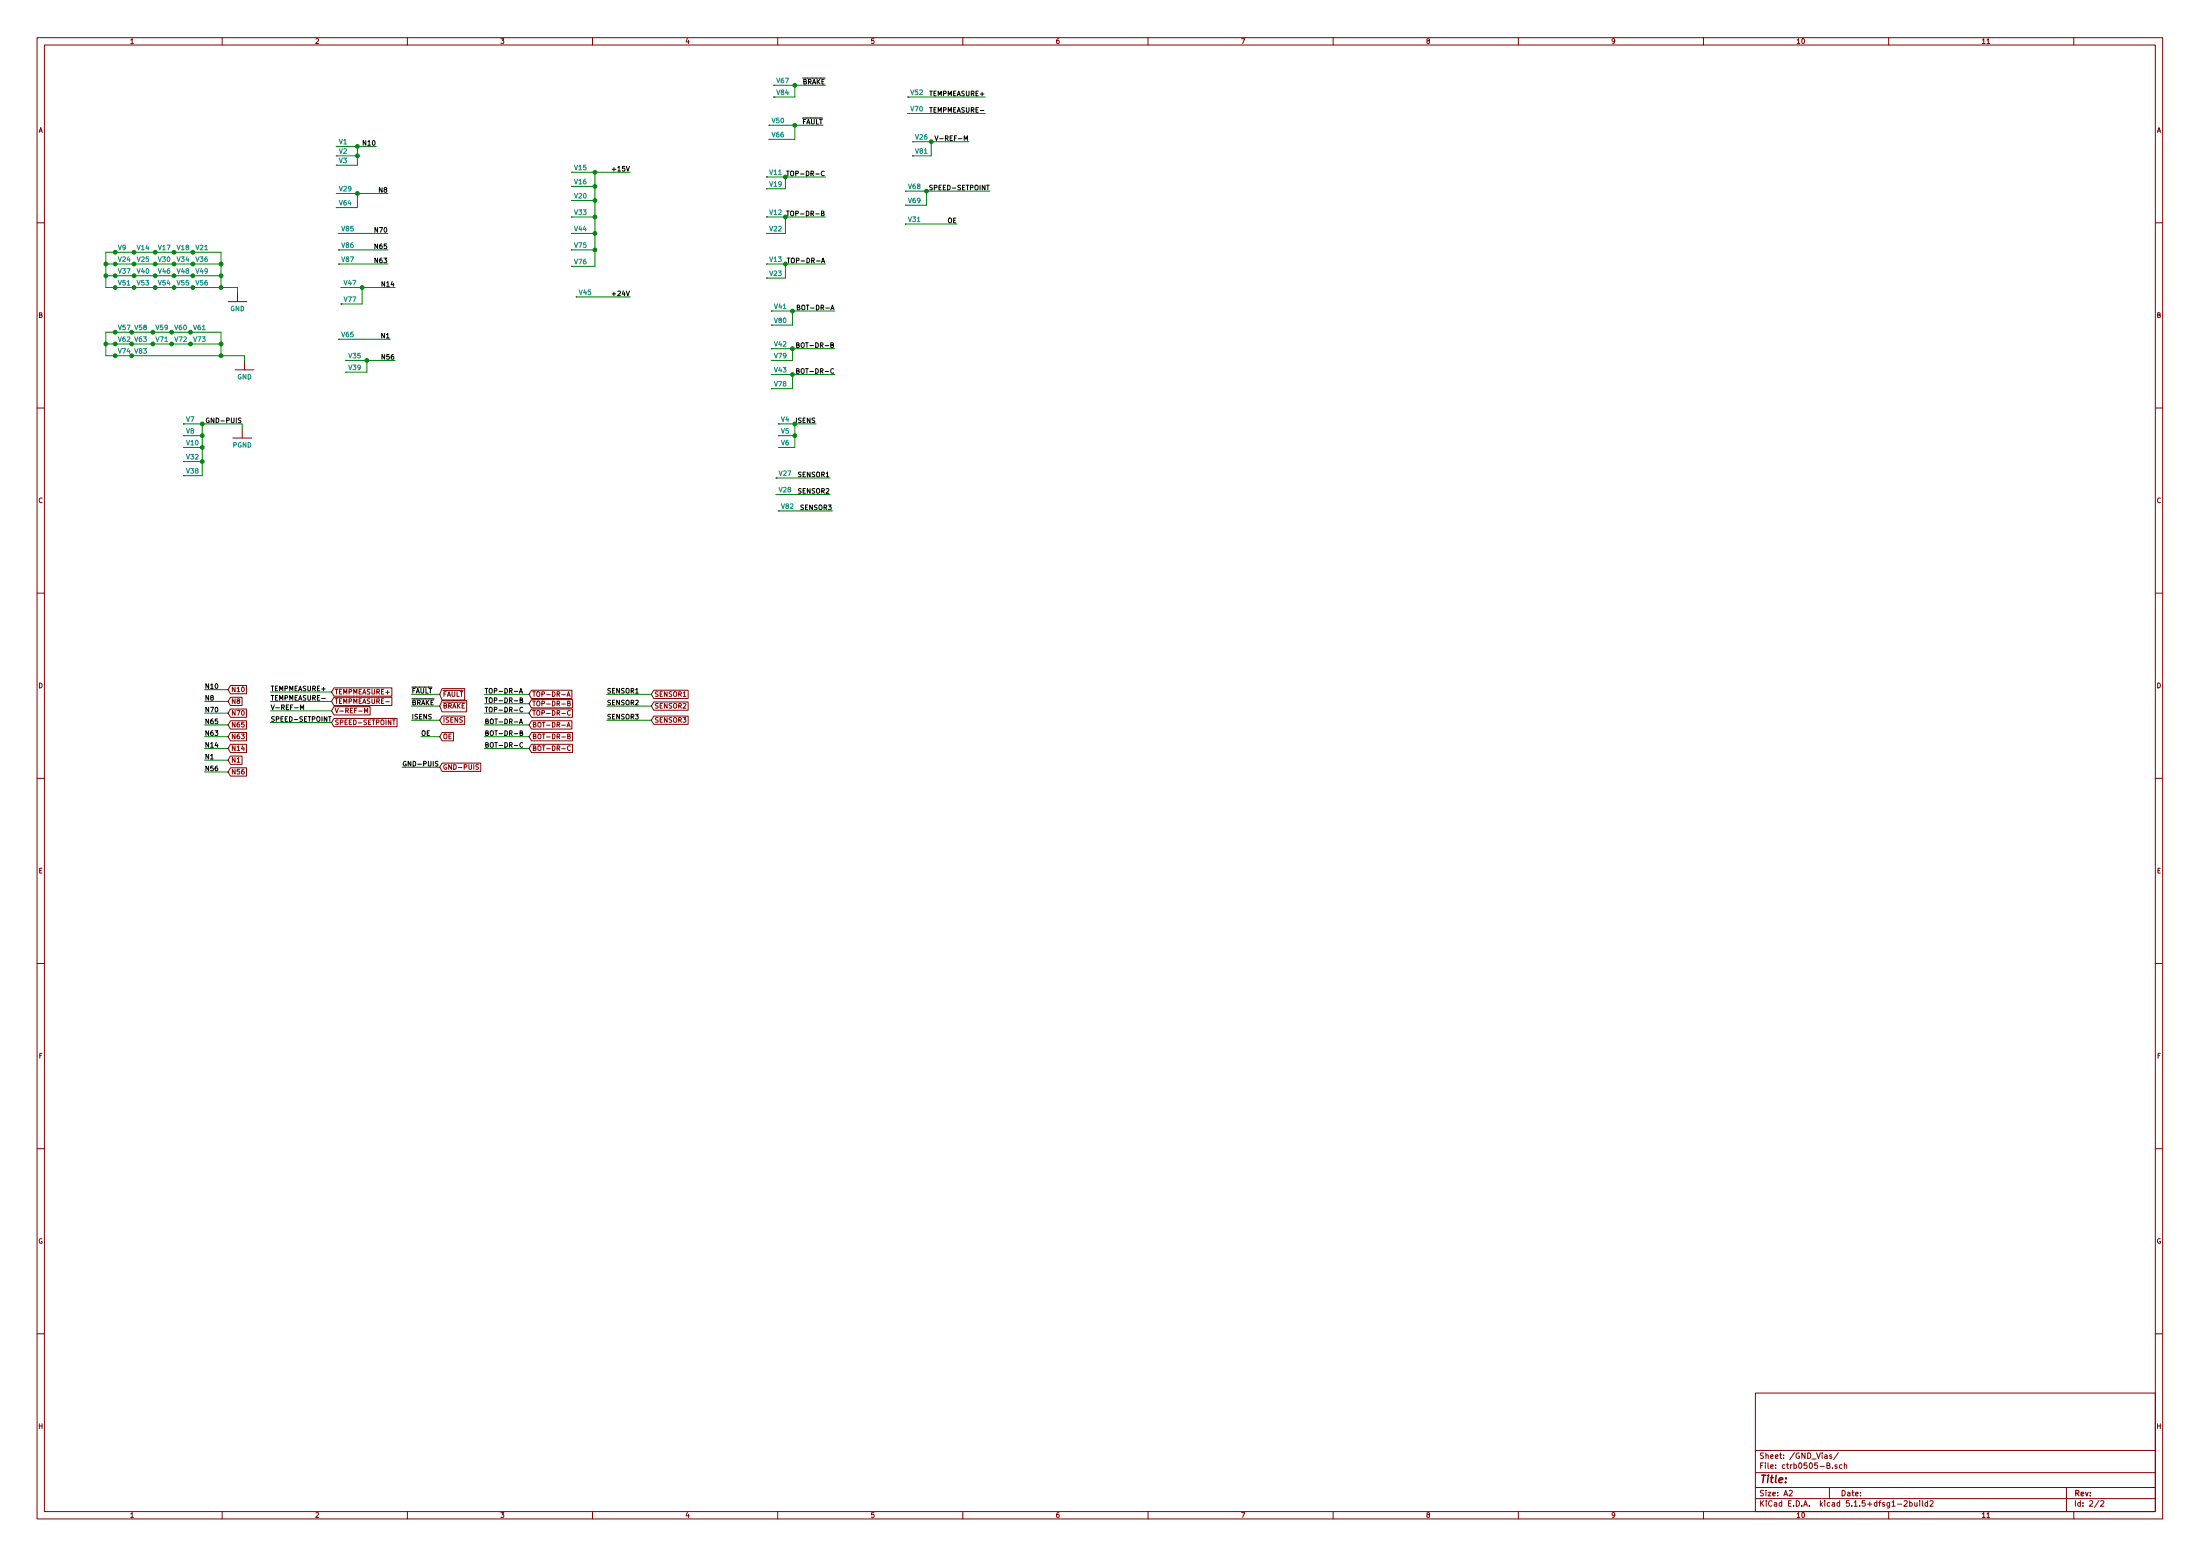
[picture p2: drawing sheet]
<svg xmlns="http://www.w3.org/2000/svg" width="594mm" height="420mm" viewBox="0 0 594 420" stroke-linecap="round" stroke-linejoin="round" font-family="sans-serif">
<g fill="none" stroke="#840000" stroke-width=".27">
<path d="M10 10.2h574v400h-574zM12 12.2h570v396h-570zM60 10.2v2M110 10.2v2M160 10.2v2M210 10.2v2M260 10.2v2M310 10.2v2M360 10.2v2M410 10.2v2M460 10.2v2M510 10.2v2"/>
<path d="M536.5 11.8h.8M560 10.2v2M90.8 39.5h.1M207.6 33.8h.1M207.6 37.6h.1M208.9 26.2h.1M208.9 23h.1M245.1 26.2h.1M245.1 30.6h.1M246.4 38.3h.1M90.8 52.2h.1M90.8 56h.1"/>
<path d="M90.8 44.6h.1M90.8 42.1h.1M154.3 54.1h.1M154.3 50.3h.1M154.3 46.5h.1M154.3 58.6h.1M207 51h.1M207 58.6h.1M207 47.8h.1M244.5 51.6h.1M244.5 55.4h.1M246.4 42.1h.1"/>
<path d="M10 60.2h2M31.1 77.6h.1M31.1 74.5h.1M31.1 68.1h.1M31.1 71.3h.1M36.2 74.5h.1M36.2 71.3h.1M36.2 77.6h.1M36.2 68.1h.1M41.9 77.6h.1M41.9 71.3h.1M41.9 68.1h.1"/>
<path d="M41.9 74.5h.1M47 77.6h.1M47 68.1h.1M47 74.5h.1M47 71.3h.1M52.1 74.5h.1M52.1 77.6h.1M52.1 68.1h.1M52.1 71.3h.1M64.1 78.9v2.5M91.4 71.3h.1M91.4 67.5h.1"/>
<path d="M91.4 63h.1M92.1 77.6h.1M154.3 71.9h.1M154.3 67.5h.1M154.3 63h.1M207 71.3h.1M207 75.1h.1M207 63h.1M244.5 60.5h.1M582 60.2h2M31.1 96.1h.1M31.1 92.9h.1"/>
<path d="M31.1 89.7h.1M41.3 92.9h.1M41.3 89.7h.1M46.4 92.9h.1M46.4 89.7h.1M51.4 92.9h.1M51.4 89.7h.1M61.6 81.4h5.1M63.5 99.9h5.1M66 97.3v2.6M91.4 91.6h.1M92.1 82.1h.1"/>
<path d="M93.3 97.3h.1M155.6 80.2h.1M208.3 87.8h.1M208.3 97.3h.1M208.3 94.1h.1M208.3 84h.1M10 110.2h2M49.5 117.6h.1M49.5 114.5h.1M62.9 118.3h5M65.4 115.7v2.6M93.3 100.5h.1"/>
<path d="M208.3 104.9h.1M208.3 101.1h.1M210.2 117.6h.1M210.2 114.5h.1M582 110.2h2M49.5 128.4h.1M49.5 124.6h.1M49.5 120.8h.1M209.5 133.5h.1M209.5 129.1h.1M210.2 138h.1M210.2 120.8h.1"/>
<path d="M10 160.2h2M582 160.2h2M62.2 194.6h4.4v2.3h-4.4l-.6-1.2zM62.2 188.3h3.2v2.2h-3.2l-.6-1.1zM62.2 185.1h4.4v2.2h-4.4l-.6-1.1zM62.2 197.8h4.4v2.2h-4.4l-.6-1.1zM62.2 191.5h4.4v2.2h-4.4l-.6-1.1zM90.2 188.3h15.6v2.2h-15.6l-.7-1.1zM90.2 185.7h15.6v2.3h-15.6l-.7-1.1zM90.2 194h17v2.2h-17l-.7-1.1zM90.2 190.8h9.7v2.3h-9.7l-.7-1.2zM98.4 192.5v-1.3l.5 .9 .4-.9v1.3"/>
<path d="M104.2 189.5h.9M106 194.4h.7M106.3 194.4v1.3M119.4 193.4h6.1v2.2h-6.1l-.7-1.1zM119.4 189.1h6.6v3.1h-6.6l-.7-1.5zM119.4 197.8h3.1v2.2h-3.1l-.7-1.1zM119.4 185.9h6.1v3.1h-6.1l-.7-1.5zM143.5 197.8h11.1v2.2h-11.1l-.6-1.1zM143.5 186.4h10.9v2.2h-10.9l-.6-1.1zM143.5 188.9h11.1v2.3h-11.1l-.6-1.2zM143.5 194.6h10.9v2.3h-10.9l-.6-1.2zM143.5 191.5h11.1v2.2h-11.1l-.6-1.1z"/>
<path d="M153.1 188.1l.4-1.3 .4 1.3M153.1 196.3l.4-1.3 .4 1.3M153.2 187.7h.6M153.2 196h.6M153.3 198.8h.5l.1-.5-.6-.1v1.3h.5l.2-.4-.3-.3M153.3 189.9h.5l.1-.4-.6-.2v1.3h.5l.2-.4-.3-.3M154 192a.56 .56 0 0 0-.8 .5 .56 .56 0 0 0 .8 .5M176.5 186.4h9.3v2.2h-9.3l-.6-1.1zM176.5 189.6h9.3v2.2h-9.3l-.6-1.1zM176.5 193.4h9.3v2.2h-9.3l-.6-1.1zM10 210.2h2M62.2 201h4.4v2.2h-4.4l-.6-1.1z"/>
<path d="M62.2 204.2h3.2v2.2h-3.2l-.6-1.1zM62.2 207.3h4.4v2.3h-4.4l-.6-1.2zM119.4 206.1h10.4v2.2h-10.4l-.7-1.1zM129.2 206.5h-.6l-.1 .5a.5 .5 0 0 1 .5 .2 .5 .5 0 0 1 .1 .5h-.6M143.5 201h11.1v2.2h-11.1l-.6-1.1zM154 201.5a.56 .56 0 0 0-.8 .5 .56 .56 0 0 0 .8 .5M582 210.2h2M10 260.2h2M582 260.2h2M10 310.2h2M582 310.2h2M10 360.2h2"/>
<path d="M474 376.2h108v32h-108zM582 360.2h2M474 397.7h108M474 391.7h108M492.8 392.9h.5l.1 .9M493.3 395.7l.8-.1v-.4l-.8-.2v1.5h.6l.3-.5-.4-.3M493.4 393.2l-.7 .3 .2 .3 .5-.1M494.6 392.9l-.3-.1-.2 .2v.3l.5 .1v.3h-.5M494.8 396.4v.1M496.1 395.6l-.4-.1-.2 .2 .1 .3 .5 .1v.3h-.6M496.4 392.2l-1.3 2M497.4 395.6l-.4-.1-.3 .3 .1 .6h.6"/>
<path d="M498 395.6h.6l.1 .9M498 395v1.5M60 408.2v2M110 408.2v2M160 408.2v2M210 408.2v2M260 408.2v2M310 408.2v2M360 408.2v2M410 408.2v2M460 408.2v2M474 404.7h108"/>
<path d="M474 401.7h108M483.1 402.6l.6-.2 .3 .5-.9 1h.9M494 401.7v3M510 408.2v2M512.4 406.2h1.1M514.2 405.4l.6-.2 .2 .5-.9 1h.9M515.7 405.8l.4-.1 .3 .3-.1 .6h-.6M515.7 405.2v1.5M517 405.7l.1 .9h.6M517.7 405.7v1M518.4 405.2v.2M518.4 405.7v1"/>
<path d="M519.1 405.2v1.3l.2 .2M520.5 405.8l-.4-.1-.3 .3 .1 .6h.6M520.5 405.2v1.5M521.2 405.4l.5-.2 .3 .5-.9 1h.9M536.5 409.7h.8M558 401.7v6.5M560 408.2v2M566.8 405.1l-1.2 2M567.3 405.4l.5-.2 .3 .5-.9 1h.9"/>
</g>
<g fill="none" stroke="#008400" stroke-width=".27">
<path d="M90.8 39.5h10.8M96.5 39.5v5.1h-5.7M207.6 33.8h14.6M208.9 23h14M214.6 33.8v3.8h-7M214.6 23v3.2h-5.7M245.1 30.6h21M245.1 26.2h21M246.4 38.3h15.2M251.5 38.3v3.8h-5.1M90.8 42.1h5.7M90.8 52.2h14"/>
<path d="M96.5 52.2v3.8h-5.7M154.3 58.6h6.4M154.3 46.5h15.9M154.3 50.3h6.4M154.3 54.1h6.4M160.7 46.5v25.4h-6.4M207 47.8h15.9M207 58.6h15.9M212.1 58.6v4.4h-5.1M212.1 47.8v3.2h-5.1M244.5 51.6h22.8M250.2 51.6v3.8h-5.7"/>
<path d="M28.6 74.5h31.1M28.6 71.3h31.1M59.7 77.6v-9.5h-31.1v9.5h35.5v1.3M91.4 67.5h13.4M91.4 63h13.4M91.4 71.3h13.4M92.1 77.6h14.6M97.8 77.6v4.5h-5.7M154.3 67.5h6.4M154.3 63h6.4M207 71.3h15.9M212.1 71.3v3.8h-5.1"/>
<path d="M244.5 60.5h13.9M28.6 92.9h31.1M59.7 96.1v-6.4h-31.1v6.4h37.4v1.2M91.4 91.6h14M93.3 97.3h13.4M99.1 97.3v3.2h-5.8M155.6 80.2h14.6M208.3 94.1h17.1M208.3 84h17.1M214 84v3.8h-5.7M214 94.1v3.2h-5.7M49.5 114.5h15.9v1.2"/>
<path d="M49.5 117.6h5.1M54.6 114.5v13.9h-5.1M208.3 101.1h17.1M210.2 114.5h10.1M210.2 117.6h4.4M214 101.1v3.8h-5.7M214.6 114.5v6.3h-4.4M49.5 120.8h5.1M49.5 124.6h5.1M209.5 133.5h14.7M209.5 129.1h14.7M210.2 138h14.6"/>
<path d="M55.2 198.9h6.4M55.2 195.7h6.4M55.2 192.6h6.4M55.2 189.4h6.4M55.2 186.2h6.4M73 186.9h16.5M73 189.4h16.5M73 195.1h16.5M73 191.9h16.5M111.1 187.5h7.6M111.1 194.5h7.6M111.1 190.7h7.6"/>
<path d="M113.7 198.9h5M130.8 187.5h12.1M130.8 198.9h12.1M130.8 195.7h12.1M130.8 192.6h12.1M130.8 190h12.1M163.8 187.5h12.1M163.8 194.5h12.1M163.8 190.7h12.1M55.2 202.1h6.4M55.2 208.4h6.4M55.2 205.3h6.4"/>
<path d="M108.6 207.2h10.1M130.8 202.1h12.1"/>
</g>
<g fill="none" stroke="#000" stroke-width=".27">
<path d="M251 29h.8M252.5 36.7l.4 1.2 .4-1.2M165.3 45.7h1M212.4 57h.7M212.4 46.2h.7M212.8 46.2v1.3M212.8 57v1.3M213.5 57.2l.3-.2 .5 .2-.2 1-.6-.1zM213.5 46.4l.3-.2 .5 .2-.2 1-.6-.1zM251.8 50.1h-.7a.51 .51 0 0 0 .6 .7l-.1 .4h-.6M165.3 79.4h1M212.6 69.7h.7"/>
<path d="M212.9 69.7v1.3M215.1 93.2l.6-.1v-.4l-.6-.2v1.3h.5l.2-.4-.3-.2M215.3 83l.5-.1 .1-.4-.6-.1v1.3h.5l.2-.5-.3-.2M56.4 112.9a.57 .57 0 0 0-.7 .6 .57 .57 0 0 0 .8 .5v-.4h-.3M215.1 100.1h.6v-.4l-.6-.2v1.3h.5l.2-.4-.3-.3M81.1 191.6v-1.3l.5 1 .4-1v1.3M86.9 188.6h.9M88.7 193.5h.7M89.1 193.5v1.3M140.3 195.4l.4-1.3 .4 1.3M140.3 187.2l.4-1.3 .4 1.3M140.4 195.1h.6"/>
<path d="M140.4 186.8h.6M140.4 197.9h.6v-.4l-.6-.2v1.3h.5l.2-.4-.3-.3M140.4 189h.6v-.4l-.6-.2v1.3h.5l.2-.4-.3-.3M141.1 191.1a.56 .56 0 0 0-.7 .5 .56 .56 0 0 0 .7 .5M118.3 205.7h-.6l-.1 .4a.5 .5 0 0 1 .5 .2 .5 .5 0 0 1 0 .5h-.5M141.1 200.6a.56 .56 0 0 0-.7 .5 .56 .56 0 0 0 .7 .5"/>
</g>
<g fill="#008400" stroke="#008400" stroke-width=".27">
<circle cx="54.6" cy="120.8" r=".51"/>
<circle cx="212.1" cy="71.3" r=".51"/>
<circle cx="160.7" cy="58.6" r=".51"/>
<circle cx="99.1" cy="97.3" r=".51"/>
<circle cx="160.7" cy="54.1" r=".51"/>
<circle cx="54.6" cy="124.6" r=".51"/>
<circle cx="96.5" cy="42.1" r=".51"/>
<circle cx="31.1" cy="92.9" r=".51"/>
<circle cx="28.6" cy="74.5" r=".51"/>
<circle cx="59.7" cy="71.3" r=".51"/>
<circle cx="59.7" cy="74.5" r=".51"/>
<circle cx="59.7" cy="77.6" r=".51"/>
<circle cx="28.6" cy="92.9" r=".51"/>
<circle cx="59.7" cy="92.9" r=".51"/>
<circle cx="59.7" cy="96.1" r=".51"/>
<circle cx="96.5" cy="39.5" r=".51"/>
<circle cx="28.6" cy="71.3" r=".51"/>
<circle cx="214.6" cy="114.5" r=".51"/>
<circle cx="214.6" cy="117.6" r=".51"/>
<circle cx="54.6" cy="114.5" r=".51"/>
<circle cx="54.6" cy="117.6" r=".51"/>
<circle cx="160.7" cy="46.5" r=".51"/>
<circle cx="212.1" cy="47.8" r=".51"/>
<circle cx="160.7" cy="50.3" r=".51"/>
<circle cx="212.1" cy="58.6" r=".51"/>
<circle cx="31.1" cy="89.7" r=".51"/>
<circle cx="36.2" cy="74.5" r=".51"/>
<circle cx="41.9" cy="74.5" r=".51"/>
<circle cx="47" cy="74.5" r=".51"/>
<circle cx="52.1" cy="74.5" r=".51"/>
<circle cx="31.1" cy="77.6" r=".51"/>
<circle cx="36.2" cy="77.6" r=".51"/>
<circle cx="41.9" cy="77.6" r=".51"/>
<circle cx="47" cy="77.6" r=".51"/>
<circle cx="52.1" cy="77.6" r=".51"/>
<circle cx="35.6" cy="96.1" r=".51"/>
<circle cx="31.1" cy="74.5" r=".51"/>
<circle cx="31.1" cy="96.1" r=".51"/>
<circle cx="35.6" cy="89.7" r=".51"/>
<circle cx="51.4" cy="92.9" r=".51"/>
<circle cx="41.3" cy="89.7" r=".51"/>
<circle cx="46.4" cy="92.9" r=".51"/>
<circle cx="46.4" cy="89.7" r=".51"/>
<circle cx="41.3" cy="92.9" r=".51"/>
<circle cx="51.4" cy="89.7" r=".51"/>
<circle cx="35.6" cy="92.9" r=".51"/>
<circle cx="31.1" cy="68.1" r=".51"/>
<circle cx="214.6" cy="33.8" r=".51"/>
<circle cx="250.2" cy="51.6" r=".51"/>
<circle cx="160.7" cy="63" r=".51"/>
<circle cx="160.7" cy="67.5" r=".51"/>
<circle cx="97.8" cy="77.6" r=".51"/>
<circle cx="214" cy="101.1" r=".51"/>
<circle cx="214" cy="94.1" r=".51"/>
<circle cx="214" cy="84" r=".51"/>
<circle cx="251.5" cy="38.3" r=".51"/>
<circle cx="214.6" cy="23" r=".51"/>
<circle cx="96.5" cy="52.2" r=".51"/>
<circle cx="36.2" cy="68.1" r=".51"/>
<circle cx="41.9" cy="68.1" r=".51"/>
<circle cx="47" cy="68.1" r=".51"/>
<circle cx="52.1" cy="68.1" r=".51"/>
<circle cx="36.2" cy="71.3" r=".51"/>
<circle cx="31.1" cy="71.3" r=".51"/>
<circle cx="41.9" cy="71.3" r=".51"/>
<circle cx="47" cy="71.3" r=".51"/>
<circle cx="52.1" cy="71.3" r=".51"/>
</g>
<text font-size="2.8" fill="#840000" x="475" y="400.4">Title:</text>
<g font-size="2.1" fill="#840000">
<text x="475" y="393.9">Sheet: /GND_Vias/</text>
<text x="475" y="396.6">File: ctrb0505-B.sch</text>
<text x="475" y="406.8">KiCad E.D.A. kicad 5.1.5+dfsg1-2build2</text>
<text x="475" y="404">Size: A2</text>
<text x="497" y="404">Date:</text>
<text x="560" y="404">Rev:</text>
<text x="560" y="406.8">Id: 2/2</text>
</g>
<g font-size="1.8" fill="#840000">
<text x="35" y="11.8">1</text>
<text x="85" y="11.8">2</text>
<text x="135" y="11.8">3</text>
<text x="185" y="11.8">4</text>
<text x="235" y="11.8">5</text>
<text x="285" y="11.8">6</text>
<text x="335" y="11.8">7</text>
<text x="385" y="11.8">8</text>
<text x="435" y="11.8">9</text>
<text x="485" y="11.8">10</text>
<text x="535" y="11.8">11</text>
<text x="10.4" y="35.8">A</text>
<text x="582.4" y="35.8">A</text>
<text x="10.4" y="85.8">B</text>
<text x="582.4" y="85.8">B</text>
<text x="32" y="95.5">V74</text>
<text x="32" y="92.3">V62</text>
<text x="10.4" y="135.8">C</text>
<text x="582.4" y="135.8">C</text>
<text x="10.4" y="185.8">D</text>
<text x="582.4" y="185.8">D</text>
<text x="62.4" y="190">N8</text>
<text x="62.4" y="186.9">N10</text>
<text x="90.3" y="190">TEMPMEASURE-</text>
<text x="90.3" y="187.5">TEMPMEASURE+</text>
<text x="119.5" y="191.3">BRAKE</text>
<text x="119.5" y="188.1">FAULT</text>
<text x="143.7" y="188.1">TOP-DR-A</text>
<text x="143.7" y="190.7">TOP-DR-B</text>
<text x="176.7" y="188.1">SENSOR1</text>
<text x="176.7" y="191.3">SENSOR2</text>
<text x="62.4" y="196.4">N65</text>
<text x="62.4" y="193.2">N70</text>
<text x="90.3" y="195.7">SPEED-SETPOINT</text>
<text x="90.3" y="192.6">V-REF-M</text>
<text x="119.5" y="195.1">ISENS</text>
<text x="143.7" y="196.4">BOT-DR-A</text>
<text x="143.7" y="193.2">TOP-DR-C</text>
<text x="176.7" y="195.1">SENSOR3</text>
<text x="62.4" y="202.7">N14</text>
<text x="62.4" y="199.6">N63</text>
<text x="119.5" y="199.6">OE</text>
<text x="143.7" y="202.7">BOT-DR-C</text>
<text x="143.7" y="199.6">BOT-DR-B</text>
<text x="62.4" y="205.9">N1</text>
<text x="62.4" y="209.1">N56</text>
<text x="119.5" y="207.8">GND-PUIS</text>
<text x="10.4" y="235.8">E</text>
<text x="582.4" y="235.8">E</text>
<text x="10.5" y="285.8">F</text>
<text x="582.5" y="285.8">F</text>
<text x="10.3" y="335.8">G</text>
<text x="582.3" y="335.8">G</text>
<text x="10.4" y="385.8">H</text>
<text x="582.4" y="385.8">H</text>
<text x="35" y="409.8">1</text>
<text x="85" y="409.8">2</text>
<text x="135" y="409.8">3</text>
<text x="185" y="409.8">4</text>
<text x="235" y="409.8">5</text>
<text x="285" y="409.8">6</text>
<text x="335" y="409.8">7</text>
<text x="385" y="409.8">8</text>
<text x="435" y="409.8">9</text>
<text x="485" y="409.8">10</text>
<text x="535" y="409.8">11</text>
</g>
<g font-size="1.8" fill="#008484">
<text x="209.8" y="22.4">V67</text>
<text x="209.8" y="25.6">V84</text>
<text x="246" y="25.6">V52</text>
<text x="208.5" y="33.2">V50</text>
<text x="246" y="30.1">V70</text>
<text x="91.6" y="39">V1</text>
<text x="91.6" y="41.5">V2</text>
<text x="208.5" y="37.1">V66</text>
<text x="247.3" y="37.7">V26</text>
<text x="247.3" y="41.5">V81</text>
<text x="91.6" y="44">V3</text>
<text x="155.2" y="45.9">V15</text>
<text x="207.9" y="47.2">V11</text>
<text x="91.7" y="51.7">V29</text>
<text x="155.2" y="53.6">V20</text>
<text x="155.2" y="49.8">V16</text>
<text x="207.9" y="50.4">V19</text>
<text x="245.4" y="51">V68</text>
<text x="91.7" y="55.5">V64</text>
<text x="155.2" y="58">V33</text>
<text x="207.9" y="58">V12</text>
<text x="245.4" y="59.9">V31</text>
<text x="245.4" y="54.8">V69</text>
<text x="92.3" y="62.5">V85</text>
<text x="155.2" y="62.5">V44</text>
<text x="207.9" y="62.5">V22</text>
<text x="31.9" y="67.5">V9</text>
<text x="32" y="70.7">V24</text>
<text x="37.1" y="70.7">V25</text>
<text x="37.1" y="67.5">V14</text>
<text x="42.8" y="70.7">V30</text>
<text x="42.8" y="67.5">V17</text>
<text x="47.9" y="67.5">V18</text>
<text x="47.9" y="70.7">V34</text>
<text x="53" y="67.5">V21</text>
<text x="53" y="70.7">V36</text>
<text x="92.3" y="70.7">V87</text>
<text x="92.3" y="66.9">V86</text>
<text x="155.2" y="71.3">V76</text>
<text x="155.2" y="66.9">V75</text>
<text x="207.9" y="70.7">V13</text>
<text x="32" y="77.1">V51</text>
<text x="32" y="73.9">V37</text>
<text x="37.1" y="73.9">V40</text>
<text x="37.1" y="77.1">V53</text>
<text x="42.8" y="77.1">V54</text>
<text x="42.8" y="73.9">V46</text>
<text x="47.9" y="77.1">V55</text>
<text x="47.9" y="73.9">V48</text>
<text x="53" y="73.9">V49</text>
<text x="53" y="77.1">V56</text>
<text x="93" y="77.1">V47</text>
<text x="207.9" y="74.5">V23</text>
<text x="93" y="81.5">V77</text>
<text x="156.5" y="79.6">V45</text>
<text x="209.2" y="83.4">V41</text>
<text x="32" y="89.1">V57</text>
<text x="36.4" y="89.1">V58</text>
<text x="42.2" y="89.1">V59</text>
<text x="47.2" y="89.1">V60</text>
<text x="52.3" y="89.1">V61</text>
<text x="62.2" y="84">GND</text>
<text x="209.2" y="87.2">V80</text>
<text x="36.4" y="92.3">V63</text>
<text x="36.4" y="95.5">V83</text>
<text x="42.2" y="92.3">V71</text>
<text x="47.2" y="92.3">V72</text>
<text x="52.3" y="92.3">V73</text>
<text x="92.3" y="91">V65</text>
<text x="209.2" y="93.6">V42</text>
<text x="94.2" y="99.9">V39</text>
<text x="94.2" y="96.7">V35</text>
<text x="209.2" y="96.7">V79</text>
<text x="209.2" y="100.6">V43</text>
<text x="64.1" y="102.4">GND</text>
<text x="209.2" y="104.4">V78</text>
<text x="50.3" y="113.9">V7</text>
<text x="211" y="113.9">V4</text>
<text x="50.3" y="117.1">V8</text>
<text x="211" y="117.1">V5</text>
<text x="50.4" y="124">V32</text>
<text x="50.4" y="120.2">V10</text>
<text x="62.9" y="120.8">PGND</text>
<text x="211" y="120.2">V6</text>
<text x="50.4" y="127.9">V38</text>
<text x="210.4" y="128.5">V27</text>
<text x="210.4" y="132.9">V28</text>
<text x="211.1" y="137.4">V82</text>
</g>
<g font-size="1.8">
<text x="216.6" y="22.8">BRAKE</text>
<text x="251.3" y="26">TEMPMEASURE+</text>
<text x="216.5" y="33.6">FAULT</text>
<text x="251.7" y="30.4">TEMPMEASURE-</text>
<text x="98.3" y="39.3">N10</text>
<text x="254.3" y="38">V-REF-M</text>
<text x="166" y="46.3">+15V</text>
<text x="214.2" y="47.5">TOP-DR-C</text>
<text x="102.5" y="52">N8</text>
<text x="251.9" y="51.4">SPEED-SETPOINT</text>
<text x="214.2" y="58.3">TOP-DR-B</text>
<text x="101.5" y="62.8">N70</text>
<text x="255.9" y="60.2">OE</text>
<text x="101.5" y="67.2">N65</text>
<text x="101.5" y="71">N63</text>
<text x="214.2" y="71">TOP-DR-A</text>
<text x="103.4" y="77.4">N14</text>
<text x="166" y="79.9">+24V</text>
<text x="216.7" y="83.7">BOT-DR-A</text>
<text x="103.1" y="91.4">N1</text>
<text x="216.7" y="93.9">BOT-DR-B</text>
<text x="103.4" y="97.1">N56</text>
<text x="216.7" y="100.9">BOT-DR-C</text>
<text x="56.8" y="114.2">GND-PUIS</text>
<text x="215" y="114.2">ISENS</text>
<text x="215.7" y="128.8">SENSOR1</text>
<text x="215.7" y="133.3">SENSOR2</text>
<text x="216.3" y="137.7">SENSOR3</text>
<text x="55.2" y="186">N10</text>
<text x="55.2" y="189.1">N8</text>
<text x="73" y="186.6">TEMPMEASURE+</text>
<text x="73" y="189.1">TEMPMEASURE-</text>
<text x="73" y="191.7">V-REF-M</text>
<text x="111.1" y="187.2">FAULT</text>
<text x="111.1" y="190.4">BRAKE</text>
<text x="130.8" y="189.8">TOP-DR-B</text>
<text x="130.8" y="187.2">TOP-DR-A</text>
<text x="163.8" y="190.4">SENSOR2</text>
<text x="163.8" y="187.2">SENSOR1</text>
<text x="55.2" y="192.3">N70</text>
<text x="55.2" y="195.5">N65</text>
<text x="73" y="194.9">SPEED-SETPOINT</text>
<text x="111.1" y="194.2">ISENS</text>
<text x="130.8" y="195.5">BOT-DR-A</text>
<text x="130.8" y="192.3">TOP-DR-C</text>
<text x="163.8" y="194.2">SENSOR3</text>
<text x="55.2" y="198.7">N63</text>
<text x="55.2" y="201.8">N14</text>
<text x="113.7" y="198.7">OE</text>
<text x="130.8" y="201.8">BOT-DR-C</text>
<text x="130.8" y="198.7">BOT-DR-B</text>
<text x="55.2" y="208.2">N56</text>
<text x="55.2" y="205">N1</text>
<text x="108.6" y="206.9">GND-PUIS</text>
</g>
</svg>
